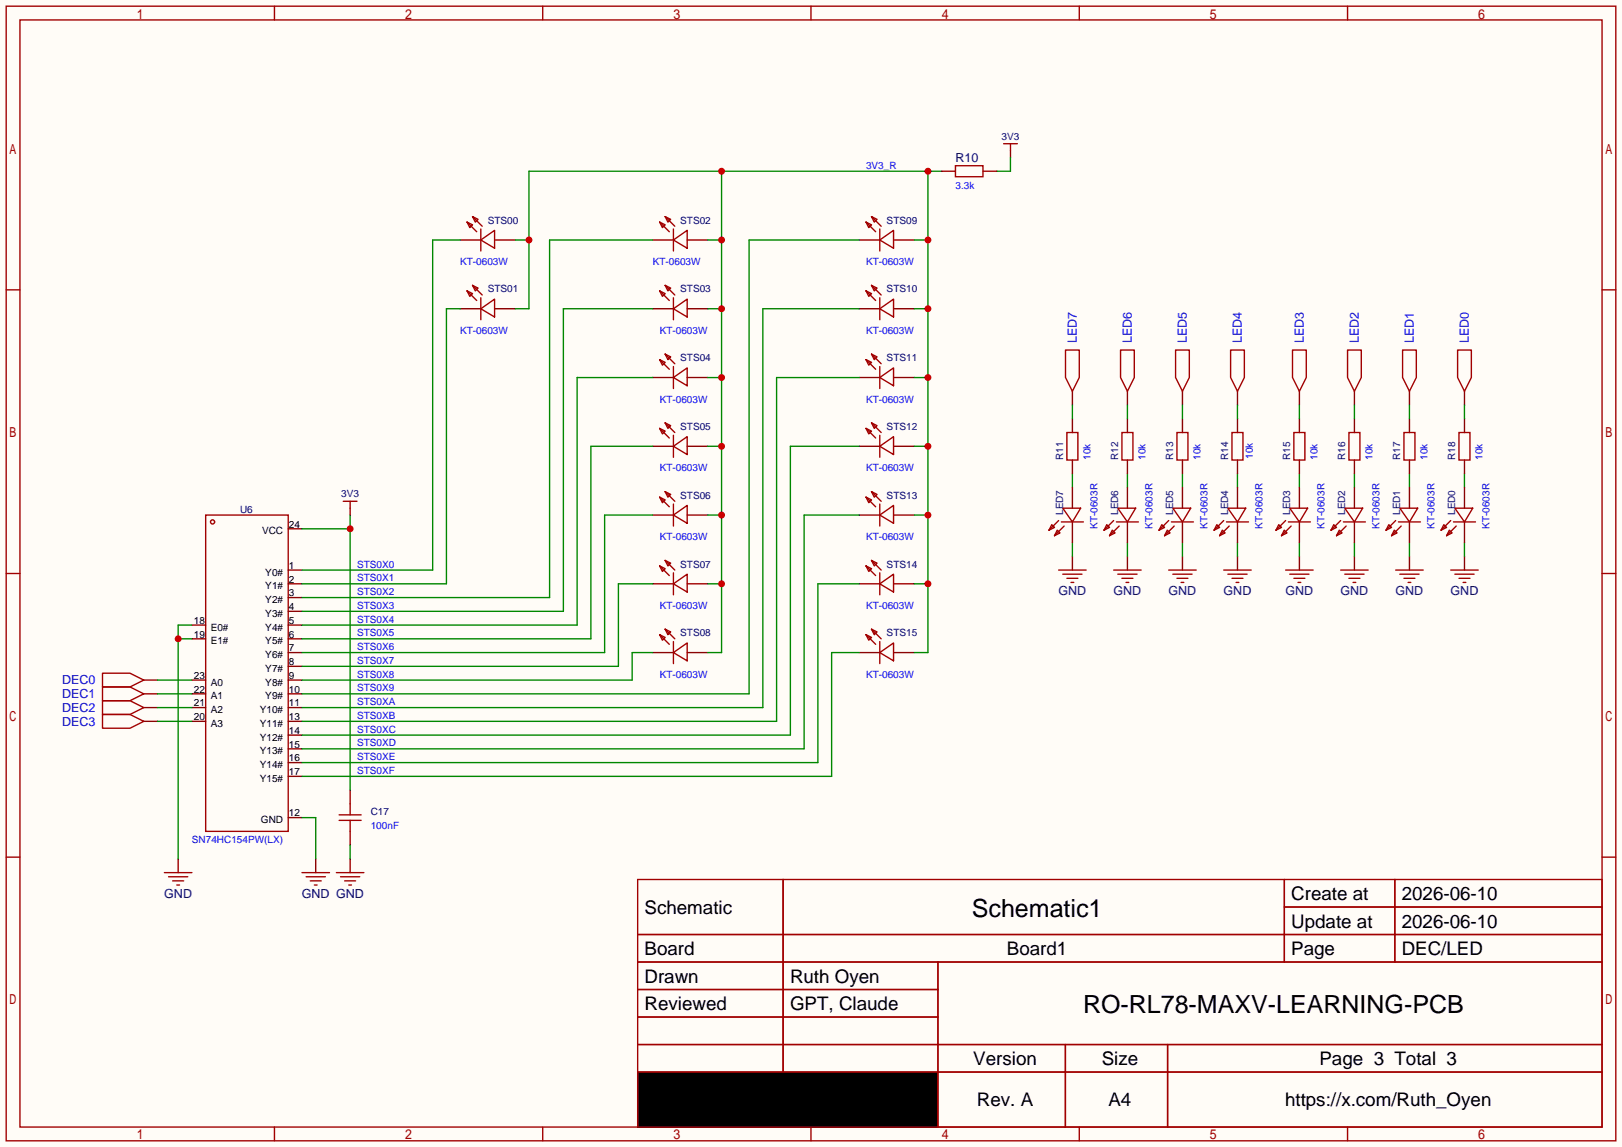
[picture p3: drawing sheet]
<svg xmlns="http://www.w3.org/2000/svg" width="299mm" height="212mm" viewBox="0 0 299 212" stroke-linecap="round" stroke-linejoin="round" font-family="sans-serif">
<path d="M0 0h299.5v211.8h-299.5z" fill="#fffcf7"/>
<g fill="none" stroke="#a10000" stroke-width=".25">
<path d="M1.1 1.1h297.2v209.6h-297.2zM3.7 3.7h292.1v204.5h-292.1zM50.7 1.1v2.6M100.2 1.1v2.6M149.7 1.1v2.6M199.3 1.1v2.6M248.8 1.1v2.6M1.1 53.5h2.6M86.2 41l1 .5-.5 .5zM86.2 53.7l1 .5-.5 .5zM86.2 41l1.8 1.8M86.2 53.7l1.8 1.8"/>
<path d="M87.2 40l1.1 .5-.5 .5zM87.2 52.7l1.1 .5-.5 .5zM87.2 40l1.8 1.8M87.2 52.7l1.8 1.8M88.8 44.3l2.5-1.8v3.3zM88.8 57l2.5-1.8v3.3zM88.8 42.3v4.1M88.8 55v4.1M121.8 41l1 .5-.5 .5zM121.8 53.7l1 .5-.5 .5zM121.8 41l1.8 1.8M121.8 53.7l1.8 1.8"/>
<path d="M122.8 40l1 .5-.5 .5zM122.8 52.7l1 .5-.5 .5zM122.8 40l1.8 1.8M122.8 52.7l1.8 1.8M124.3 44.3l2.6-1.8v3.3zM124.3 57l2.6-1.8v3.3zM124.3 42.3v4.1M124.3 55v4.1M159.9 41l1 .5-.5 .5zM159.9 53.7l1 .5-.5 .5zM159.9 41l1.8 1.8M159.9 53.7l1.8 1.8"/>
<path d="M160.9 40l1 .5-.5 .5zM160.9 52.7l1 .5-.5 .5zM160.9 40l1.8 1.8M160.9 52.7l1.8 1.8M162.4 44.3l2.6-1.8v3.3zM162.4 57l2.6-1.8v3.3zM162.4 42.3v4.1M162.4 55v4.1M295.8 53.5h2.5M121.8 66.4l1 .5-.5 .5zM121.8 79.1l1 .5-.5 .5zM121.8 66.4l1.8 1.8"/>
<path d="M121.8 79.1l1.8 1.8M122.8 65.4l1 .5-.5 .5zM122.8 78.1l1 .5-.5 .5zM122.8 65.4l1.8 1.8M122.8 78.1l1.8 1.8M124.3 69.7l2.6-1.8v3.3zM124.3 67.7v4.1M159.9 66.4l1 .5-.5 .5zM159.9 79.1l1 .5-.5 .5zM159.9 66.4l1.8 1.8M159.9 79.1l1.8 1.8M160.9 65.4l1 .5-.5 .5z"/>
<path d="M160.9 78.1l1 .5-.5 .5zM160.9 65.4l1.8 1.8M160.9 78.1l1.8 1.8M162.4 69.7l2.6-1.8v3.3zM162.4 67.7v4.1M38 95.1h15.2v58.4h-15.2zM121.8 91.8l1 .5-.5 .5zM121.8 91.8l1.8 1.8M122.8 90.8l1 .5-.5 .5zM122.8 90.8l1.8 1.8M124.3 82.4l2.6-1.8v3.3zM124.3 95.1l2.6-1.8v3.3z"/>
<path d="M124.3 80.4v4.1M124.3 93.1v4.1M159.9 91.8l1 .5-.5 .5zM159.9 91.8l1.8 1.8M160.9 90.8l1 .5-.5 .5zM160.9 90.8l1.8 1.8M162.4 82.4l2.6-1.8v3.3zM162.4 95.1l2.6-1.8v3.3zM162.4 80.4v4.1M162.4 93.1v4.1M1.1 105.9h2.6M121.8 104.5l1 .5-.5 .5z"/>
<path d="M121.8 117.2l1 .5-.5 .5zM121.8 104.5l1.8 1.8M121.8 117.2l1.8 1.8M122.8 103.5l1 .5-.5 .5zM122.8 116.2l1 .5-.5 .5zM122.8 103.5l1.8 1.8M122.8 116.2l1.8 1.8M124.3 107.8l2.6-1.8v3.3zM124.3 105.8v4.1M124.3 118.5v4.1M159.9 104.5l1 .5-.5 .5zM159.9 117.2l1 .5-.5 .5z"/>
<path d="M159.9 104.5l1.8 1.8M159.9 117.2l1.8 1.8M160.9 103.5l1 .5-.5 .5zM160.9 116.2l1 .5-.5 .5zM160.9 103.5l1.8 1.8M160.9 116.2l1.8 1.8M162.4 107.8l2.6-1.8v3.3zM162.4 105.8v4.1M162.4 118.5v4.1M295.8 105.9h2.5M18.9 124.3h5.1l2.5 1.3-2.5 1.3h-5.1zM18.9 126.9h5.1l2.5 1.2-2.5 1.3h-5.1z"/>
<path d="M18.9 129.4h5.1l2.5 1.3-2.5 1.3h-5.1zM18.9 132h5.1l2.5 1.2-2.5 1.3h-5.1zM124.3 120.5l2.6-1.8v3.3zM162.4 120.5l2.6-1.8v3.3zM1.1 158.3h2.6M295.8 158.3h2.5M117.7 162.4h178.1v45.8h-178.1zM117.7 172.6h178.1M117.7 177.7h178.1M144.6 162.4v35.6M173.2 177.7v30.5M237.1 162.4v15.3"/>
<path d="M237.1 167.5h58.7M257.5 162.4v15.3M117.7 182.8h55.5M117.7 192.9h178.1M117.7 187.8h55.5M117.7 198h178.1M196.7 192.9v15.3M215.6 192.9v15.3M50.7 208.2v2.5M100.2 208.2v2.5M149.7 208.2v2.5M199.3 208.2v2.5"/>
<path d="M248.8 208.2v2.5"/>
<circle cx="39.2" cy="96.4" r=".38"/>
</g>
<path d="M117.7 198h55.5v10.2h-55.5z" fill="#000"/>
<g fill="none" stroke="#870000" stroke-width=".25">
<path d="M85 44.3h3.8M85 57h3.8M91.3 44.3h3.8M91.3 57h3.8M120.5 44.3h3.8M120.5 57h3.8M126.9 44.3h3.8M126.9 57h3.8M158.6 44.3h3.8M158.6 57h3.8M165 44.3h3.8M165 57h3.8"/>
<path d="M120.5 69.7h3.8M126.9 69.7h3.8M158.6 69.7h3.8M165 69.7h3.8M53.2 97.7h2.6M120.5 82.4h3.8M120.5 95.1h3.8M126.9 82.4h3.8M126.9 95.1h3.8M158.6 82.4h3.8M158.6 95.1h3.8M165 82.4h3.8"/>
<path d="M165 95.1h3.8M35.4 115.4h2.6M35.4 118h2.6M53.2 107.8h2.6M53.2 115.4h2.6M53.2 118h2.6M53.2 112.9h2.6M53.2 110.4h2.6M53.2 105.3h2.6M120.5 107.8h3.8M126.9 107.8h3.8M158.6 107.8h3.8"/>
<path d="M165 107.8h3.8M26.5 125.6h2.6M26.5 128.1h2.6M26.5 130.7h2.6M26.5 133.2h2.6M35.4 125.6h2.6M35.4 128.1h2.6M35.4 130.7h2.6M35.4 133.2h2.6M53.2 120.5h2.6M53.2 125.6h2.6M53.2 128.1h2.6"/>
<path d="M53.2 130.7h2.6M53.2 133.2h2.6M53.2 138.3h2.6M53.2 135.8h2.6M53.2 123.1h2.6M120.5 120.5h3.8M126.9 120.5h3.8M158.6 120.5h3.8M165 120.5h3.8M53.2 151h2.6M53.2 143.4h2.6M53.2 140.8h2.6"/>
</g>
<g fill="none" stroke="#008700" stroke-width=".25">
<path d="M133.2 31.6v88.9h-2.5M171.3 31.6v88.9h-2.5M173.9 31.6h-76.2v25.4h-2.6M85 44.3h-5.1v61h-24.1M85 57h-2.6v50.8h-26.6M95.1 44.3h2.6M130.7 44.3h2.5M130.7 57h2.5M168.8 44.3h2.5M168.8 57h2.5M130.7 69.7h2.5M168.8 69.7h2.5"/>
<path d="M130.7 82.4h2.5M130.7 95.1h2.5M168.8 82.4h2.5M168.8 95.1h2.5M130.7 107.8h2.5M168.8 107.8h2.5M29.1 125.6h6.3M29.1 128.1h6.3M29.1 130.7h6.3M29.1 133.2h6.3"/>
</g>
<g fill="#c00">
<circle cx="97.7" cy="44.3" r=".63"/>
<circle cx="133.2" cy="31.6" r=".63"/>
<circle cx="133.2" cy="44.3" r=".63"/>
<circle cx="133.2" cy="57" r=".63"/>
<circle cx="133.2" cy="69.7" r=".63"/>
<circle cx="133.2" cy="82.4" r=".63"/>
<circle cx="133.2" cy="95.1" r=".63"/>
<circle cx="133.2" cy="107.8" r=".63"/>
<circle cx="171.3" cy="31.6" r=".63"/>
<circle cx="171.3" cy="44.3" r=".63"/>
<circle cx="171.3" cy="57" r=".63"/>
<circle cx="171.3" cy="69.7" r=".63"/>
<circle cx="171.3" cy="82.4" r=".63"/>
<circle cx="171.3" cy="95.1" r=".63"/>
<circle cx="171.3" cy="107.8" r=".63"/>
</g>
<g fill="none" stroke="#008700" stroke-width=".25">
<path d="M120.5 44.3h-19v66.1h-45.7M120.5 57h-16.5v55.9h-48.2M158.6 44.3h-20.3v83.8h-82.5M158.6 57h-17.8v73.7h-85M120.5 69.7h-13.9v45.7h-50.8M158.6 69.7h-15.2v63.5h-87.6M120.5 82.4h-11.4v35.6h-53.3M120.5 95.1h-8.9v25.4h-55.8M158.6 82.4h-12.7v53.4h-90.1M158.6 95.1h-10.1v43.2h-92.7M32.9 118h2.5M35.4 115.4h-2.5v43.2"/>
<path d="M120.5 107.8h-6.3v15.3h-58.4M158.6 107.8h-7.6v33h-95.2M120.5 120.5h-3.8v5.1h-60.9M158.6 120.5h-5.1v22.9h-97.7M55.8 151h2.5v7.6"/>
</g>
<path d="M32.9 158.6v2.6M58.3 158.6v2.6" fill="none" stroke="#870000" stroke-width=".25"/>
<path d="M30.4 161.2h5M31.1 161.9h3.6M31.9 162.7h2M32.6 163.4h.5M55.8 161.2h5M56.5 161.9h3.6M57.3 162.7h2M58 163.4h.5" fill="none" stroke="#a10000" stroke-width=".25"/>
<circle cx="32.9" cy="118" r=".63" fill="#c00"/>
<path d="M62.6 151.5h4.1M62.6 150.5h4.1M64.6 148.5v2M64.6 151.5v2" fill="none" stroke="#a10000" stroke-width=".25"/>
<path d="M64.6 145.9v2.6M64.6 153.5v2.6" fill="none" stroke="#870000" stroke-width=".25"/>
<path d="M55.8 97.7h8.8M64.6 95.1v50.8" fill="none" stroke="#008700" stroke-width=".25"/>
<circle cx="64.6" cy="97.7" r=".63" fill="#c00"/>
<g fill="none" stroke="#870000" stroke-width=".25">
<path d="M173.9 31.6h2.5M181.5 31.6h2.5M186.6 27.8v1.3M198 72.3v2.5M198 77.3v2.6M208.2 72.3v2.5M208.2 77.3v2.6M218.3 72.3v2.5M218.3 77.3v2.6M228.5 72.3v2.5M228.5 77.3v2.6M239.9 72.3v2.5"/>
<path d="M239.9 77.3v2.6M250.1 72.3v2.5M250.1 77.3v2.6M260.2 72.3v2.5M260.2 77.3v2.6M270.4 72.3v2.5M270.4 77.3v2.6M64.6 93.9v1.2M198 85v2.5M198 90v3.9M198 96.4v3.8M208.2 85v2.5"/>
<path d="M208.2 90v3.9M208.2 96.4v3.8M218.3 85v2.5M218.3 90v3.9M218.3 96.4v3.8M228.5 85v2.5M228.5 90v3.9M228.5 96.4v3.8M239.9 85v2.5M239.9 90v3.9M239.9 96.4v3.8M250.1 85v2.5"/>
<path d="M250.1 90v3.9M250.1 96.4v3.8M260.2 85v2.5M260.2 90v3.9M260.2 96.4v3.8M270.4 85v2.5M270.4 90v3.9M270.4 96.4v3.8M198 102.7v2.6M208.2 102.7v2.6M218.3 102.7v2.6M228.5 102.7v2.6"/>
<path d="M239.9 102.7v2.6M250.1 102.7v2.6M260.2 102.7v2.6M270.4 102.7v2.6M64.6 158.6v2.6"/>
</g>
<g fill="none" stroke="#a10000" stroke-width=".25">
<path d="M176.4 30.6h5.1v2h-5.1zM185.3 26.5h2.5M186.6 26.5v1.3M196.7 64.6h2.6v5.1l-1.3 2.6-1.3-2.6zM197 79.9h2v5.1h-2zM206.9 64.6h2.5v5.1l-1.2 2.6-1.3-2.6zM207.1 79.9h2.1v5.1h-2.1zM217 64.6h2.6v5.1l-1.3 2.6-1.3-2.6zM217.3 79.9h2v5.1h-2zM227.2 64.6h2.5v5.1l-1.2 2.6-1.3-2.6zM227.5 79.9h2v5.1h-2zM238.6 64.6h2.6v5.1l-1.3 2.6-1.3-2.6z"/>
<path d="M238.9 79.9h2v5.1h-2zM248.8 64.6h2.5v5.1l-1.2 2.6-1.3-2.6zM249 79.9h2.1v5.1h-2.1zM259 64.6h2.5v5.1l-1.3 2.6-1.2-2.6zM259.2 79.9h2v5.1h-2zM269.1 64.6h2.6v5.1l-1.3 2.6-1.3-2.6zM269.4 79.9h2v5.1h-2zM63.4 92.6h2.5M64.6 92.6v1.3M194.2 96.9l.5 .5-1 .5zM195.2 97.9l.5 .5-1 .5zM195.5 96.1l-1.8 1.8"/>
<path d="M196 96.4h4M196.2 93.9h3.3l-1.5 2.5zM196.5 97.2l-1.8 1.7M204.3 96.9l.6 .5-1.1 .5zM205.4 97.9l.5 .5-1 .5zM205.6 96.1l-1.8 1.8M206.1 96.4h4.1M206.4 93.9h3.3l-1.5 2.5zM206.6 97.2l-1.7 1.7M214.5 96.9l.5 .5-1 .5zM215.5 97.9l.5 .5-1 .5zM215.8 96.1l-1.8 1.8"/>
<path d="M216.3 96.4h4M216.5 93.9h3.3l-1.5 2.5zM216.8 97.2l-1.8 1.7M224.7 96.9l.5 .5-1 .5zM225.7 97.9l.5 .5-1 .5zM225.9 96.1l-1.7 1.8M226.4 96.4h4.1M226.7 93.9h3.3l-1.5 2.5zM226.9 97.2l-1.7 1.7M236.1 96.9l.5 .5-1 .5zM237.1 97.9l.5 .5-1 .5zM237.4 96.1l-1.8 1.8"/>
<path d="M237.9 96.4h4M238.1 93.9h3.3l-1.5 2.5zM238.4 97.2l-1.8 1.7M246.3 96.9l.5 .5-1.1 .5zM247.3 97.9l.5 .5-1 .5zM247.5 96.1l-1.8 1.8M248 96.4h4.1M248.3 93.9h3.3l-1.5 2.5zM248.5 97.2l-1.7 1.7M256.4 96.9l.5 .5-1 .5zM257.4 97.9l.5 .5-1 .5zM257.7 96.1l-1.8 1.8"/>
<path d="M258.2 96.4h4.1M258.4 93.9h3.3l-1.5 2.5zM258.7 97.2l-1.8 1.7M266.6 96.9l.5 .5-1 .5zM267.6 97.9l.5 .5-1 .5zM267.8 96.1l-1.7 1.8M268.4 96.4h4M268.6 93.9h3.3l-1.5 2.5zM268.9 97.2l-1.8 1.7M195.5 105.3h5M196.2 106h3.6M197 106.8h2"/>
<path d="M197.7 107.6h.5M205.6 105.3h5.1M206.4 106h3.5M207.1 106.8h2.1M207.9 107.6h.5M215.8 105.3h5.1M216.5 106h3.6M217.3 106.8h2M218.1 107.6h.5M225.9 105.3h5.1M226.7 106h3.6M227.5 106.8h2"/>
<path d="M228.2 107.6h.5M237.4 105.3h5M238.1 106h3.6M238.9 106.8h2M239.6 107.6h.6M247.5 105.3h5.1M248.3 106h3.5M249 106.8h2.1M249.8 107.6h.5M257.7 105.3h5.1M258.4 106h3.6M259.2 106.8h2"/>
<path d="M260 107.6h.5M267.8 105.3h5.1M268.6 106h3.6M269.4 106.8h2M270.1 107.6h.5M62.1 161.2h5.1M62.9 161.9h3.5M63.6 162.7h2.1M64.4 163.4h.5"/>
</g>
<g fill="none" stroke="#008700" stroke-width=".25">
<path d="M186.6 29.1v2.5h-2.6M198 74.8v2.5M208.2 74.8v2.5M218.3 74.8v2.5M228.5 74.8v2.5M239.9 74.8v2.5M250.1 74.8v2.5M260.2 74.8v2.5M270.4 74.8v2.5M198 87.5v2.5M208.2 87.5v2.5M218.3 87.5v2.5"/>
<path d="M228.5 87.5v2.5M239.9 87.5v2.5M250.1 87.5v2.5M260.2 87.5v2.5M270.4 87.5v2.5M198 100.2v2.5M208.2 100.2v2.5M218.3 100.2v2.5M228.5 100.2v2.5M239.9 100.2v2.5M250.1 100.2v2.5M260.2 100.2v2.5"/>
<path d="M270.4 100.2v2.5M64.6 156.1v2.5"/>
</g>
<g font-size="4.6">
<text x="179.4" y="169.4">Schematic1</text>
<text x="200" y="187.1">RO-RL78-MAXV-LEARNING-PCB</text>
</g>
<g font-size="3.5">
<text x="238.4" y="166.2">Create at</text>
<text x="258.8" y="166.2">2026-06-10</text>
<text x="119" y="168.8">Schematic</text>
<text x="238.4" y="171.3">Update at</text>
<text x="258.8" y="171.3">2026-06-10</text>
<text x="119" y="176.4">Board</text>
<text x="185.9" y="176.4">Board1</text>
<text x="238.4" y="176.4">Page</text>
<text x="258.8" y="176.4">DEC/LED</text>
<text x="119" y="181.5">Drawn</text>
<text x="145.9" y="181.5">Ruth Oyen</text>
<text x="119" y="186.6">Reviewed</text>
<text x="145.9" y="186.6">GPT, Claude</text>
<text x="179.7" y="196.7">Version</text>
<text x="203.4" y="196.7">Size</text>
<text x="243.6" y="196.7">Page 3 Total 3</text>
<text x="180.4" y="204.3">Rev. A</text>
<text x="204.7" y="204.3">A4</text>
<text x="237.3" y="204.3">https://x.com/Ruth_Oyen</text>
</g>
<g font-size="2.3" fill="#000080">
<text x="176.4" y="29.9">R10</text>
<text x="195.4" y="109.9">GND</text>
<text x="205.6" y="109.9">GND</text>
<text x="215.7" y="109.9">GND</text>
<text x="225.9" y="109.9">GND</text>
<text x="237.3" y="109.9">GND</text>
<text x="247.5" y="109.9">GND</text>
<text x="257.7" y="109.9">GND</text>
<text x="267.8" y="109.9">GND</text>
<text x="30.3" y="165.8">GND</text>
<text x="55.7" y="165.8">GND GND</text>
</g>
<g font-size="2.3" fill="#00f">
<text x="198.8" y="63.4" transform="rotate(-90 198.8 63.4)">LED7</text>
<text x="209" y="63.4" transform="rotate(-90 209 63.4)">LED6</text>
<text x="219.1" y="63.4" transform="rotate(-90 219.1 63.4)">LED5</text>
<text x="229.3" y="63.4" transform="rotate(-90 229.3 63.4)">LED4</text>
<text x="240.7" y="63.4" transform="rotate(-90 240.7 63.4)">LED3</text>
<text x="250.9" y="63.4" transform="rotate(-90 250.9 63.4)">LED2</text>
<text x="261" y="63.4" transform="rotate(-90 261 63.4)">LED1</text>
<text x="271.2" y="63.4" transform="rotate(-90 271.2 63.4)">LED0</text>
<text x="11.5" y="126.4">DEC0</text>
<text x="11.5" y="129">DEC1</text>
<text x="11.5" y="131.5">DEC2</text>
<text x="11.5" y="134">DEC3</text>
</g>
<g font-size="1.8" fill="#000080">
<text x="184.9" y="25.8">3V3</text>
<text x="90" y="41.3">STS00</text>
<text x="125.6" y="41.3">STS02</text>
<text x="163.7" y="41.3">STS09</text>
<text x="90" y="54">STS01</text>
<text x="125.6" y="54">STS03</text>
<text x="163.7" y="54">STS10</text>
<text x="125.6" y="66.7">STS04</text>
<text x="163.7" y="66.7">STS11</text>
<text x="125.6" y="79.4">STS05</text>
<text x="163.7" y="79.4">STS12</text>
<text x="196.3" y="85" transform="rotate(-90 196.3 85)">R11</text>
<text x="206.4" y="85" transform="rotate(-90 206.4 85)">R12</text>
<text x="216.6" y="85" transform="rotate(-90 216.6 85)">R13</text>
<text x="226.7" y="85" transform="rotate(-90 226.7 85)">R14</text>
<text x="238.2" y="85" transform="rotate(-90 238.2 85)">R15</text>
<text x="248.3" y="85" transform="rotate(-90 248.3 85)">R16</text>
<text x="258.5" y="85" transform="rotate(-90 258.5 85)">R17</text>
<text x="268.7" y="85" transform="rotate(-90 268.7 85)">R18</text>
<text x="44.3" y="94.7">U6</text>
<text x="63" y="91.9">3V3</text>
<text x="125.6" y="92.1">STS06</text>
<text x="163.7" y="92.1">STS13</text>
<text x="196.3" y="95.1" transform="rotate(-90 196.3 95.1)">LED7</text>
<text x="206.4" y="95.1" transform="rotate(-90 206.4 95.1)">LED6</text>
<text x="216.6" y="95.1" transform="rotate(-90 216.6 95.1)">LED5</text>
<text x="226.7" y="95.1" transform="rotate(-90 226.7 95.1)">LED4</text>
<text x="238.2" y="95.1" transform="rotate(-90 238.2 95.1)">LED3</text>
<text x="248.3" y="95.1" transform="rotate(-90 248.3 95.1)">LED2</text>
<text x="258.5" y="95.1" transform="rotate(-90 258.5 95.1)">LED1</text>
<text x="268.7" y="95.1" transform="rotate(-90 268.7 95.1)">LED0</text>
<text x="125.6" y="104.8">STS07</text>
<text x="163.7" y="104.8">STS14</text>
<text x="125.6" y="117.5">STS08</text>
<text x="163.7" y="117.5">STS15</text>
<text x="68.5" y="150.5">C17</text>
</g>
<g font-size="1.8" fill="#00f">
<text x="159.9" y="31.2">3V3_R</text>
<text x="176.4" y="35">3.3k</text>
<text x="85" y="48.9">KT-0603W</text>
<text x="120.5" y="48.9">KT-0603W</text>
<text x="159.9" y="48.9">KT-0603W</text>
<text x="85" y="61.6">KT-0603W</text>
<text x="121.8" y="61.6">KT-0603W</text>
<text x="159.9" y="61.6">KT-0603W</text>
<text x="121.8" y="74.3">KT-0603W</text>
<text x="159.9" y="74.3">KT-0603W</text>
<text x="121.8" y="87">KT-0603W</text>
<text x="159.9" y="87">KT-0603W</text>
<text x="201.3" y="85" transform="rotate(-90 201.3 85)">10k</text>
<text x="211.5" y="85" transform="rotate(-90 211.5 85)">10k</text>
<text x="221.7" y="85" transform="rotate(-90 221.7 85)">10k</text>
<text x="231.3" y="84.7" transform="rotate(-90 231.3 84.7)">10k</text>
<text x="243.3" y="85" transform="rotate(-90 243.3 85)">10k</text>
<text x="253.4" y="85" transform="rotate(-90 253.4 85)">10k</text>
<text x="263.6" y="85" transform="rotate(-90 263.6 85)">10k</text>
<text x="273.7" y="85" transform="rotate(-90 273.7 85)">10k</text>
<text x="121.8" y="99.7">KT-0603W</text>
<text x="159.9" y="99.7">KT-0603W</text>
<text x="202.6" y="97.7" transform="rotate(-90 202.6 97.7)">KT-0603R</text>
<text x="212.8" y="97.7" transform="rotate(-90 212.8 97.7)">KT-0603R</text>
<text x="222.9" y="97.7" transform="rotate(-90 222.9 97.7)">KT-0603R</text>
<text x="233.1" y="97.7" transform="rotate(-90 233.1 97.7)">KT-0603R</text>
<text x="244.5" y="97.7" transform="rotate(-90 244.5 97.7)">KT-0603R</text>
<text x="254.7" y="97.7" transform="rotate(-90 254.7 97.7)">KT-0603R</text>
<text x="264.8" y="97.7" transform="rotate(-90 264.8 97.7)">KT-0603R</text>
<text x="275" y="97.7" transform="rotate(-90 275 97.7)">KT-0603R</text>
<text x="65.9" y="104.8">STS0X0</text>
<text x="65.9" y="107.4">STS0X1</text>
<text x="65.9" y="109.9">STS0X2</text>
<text x="65.9" y="112.4">STS0X3</text>
<text x="121.8" y="112.4">KT-0603W</text>
<text x="159.9" y="112.4">KT-0603W</text>
<text x="65.9" y="115">STS0X4</text>
<text x="65.9" y="117.5">STS0X5</text>
<text x="65.9" y="120.1">STS0X6</text>
<text x="65.9" y="122.6">STS0X7</text>
<text x="65.9" y="125.1">STS0X8</text>
<text x="121.8" y="125.1">KT-0603W</text>
<text x="159.9" y="125.1">KT-0603W</text>
<text x="65.9" y="127.7">STS0X9</text>
<text x="65.9" y="130.2">STS0XA</text>
<text x="65.9" y="132.8">STS0XB</text>
<text x="65.9" y="135.3">STS0XC</text>
<text x="65.9" y="137.8">STS0XD</text>
<text x="65.9" y="140.4">STS0XE</text>
<text x="65.9" y="142.9">STS0XF</text>
<text x="35.4" y="155.6">SN74HC154PW(LX)</text>
<text x="68.5" y="153.1">100nF</text>
</g>
<g font-size="1.8">
<text x="48.4" y="98.7">VCC</text>
<text x="53.3" y="97.4">24</text>
<text x="49" y="106.3">Y0#</text>
<text x="53.3" y="107.6">2</text>
<text x="53.3" y="105.1">1</text>
<text x="49" y="113.9">Y3#</text>
<text x="49" y="111.4">Y2#</text>
<text x="49" y="108.9">Y1#</text>
<text x="53.3" y="112.7">4</text>
<text x="53.3" y="110.1">3</text>
<text x="35.8" y="115.2">18</text>
<text x="35.8" y="117.8">19</text>
<text x="38.9" y="116.5">E0#</text>
<text x="38.9" y="119">E1#</text>
<text x="49" y="119">Y5#</text>
<text x="49" y="116.5">Y4#</text>
<text x="53.3" y="117.8">6</text>
<text x="53.3" y="115.2">5</text>
<text x="35.8" y="125.4">23</text>
<text x="49" y="124.1">Y7#</text>
<text x="49" y="121.6">Y6#</text>
<text x="53.3" y="125.4">9</text>
<text x="53.3" y="122.8">8</text>
<text x="53.3" y="120.3">7</text>
<text x="35.8" y="127.9">22</text>
<text x="35.8" y="130.5">21</text>
<text x="38.9" y="126.6">A0</text>
<text x="38.9" y="129.2">A1</text>
<text x="38.9" y="131.7">A2</text>
<text x="48" y="131.7">Y10#</text>
<text x="49" y="129.2">Y9#</text>
<text x="49" y="126.6">Y8#</text>
<text x="53.3" y="130.5">11</text>
<text x="53.3" y="127.9">10</text>
<text x="35.8" y="133">20</text>
<text x="38.9" y="134.3">A3</text>
<text x="48" y="136.8">Y12#</text>
<text x="48" y="134.3">Y11#</text>
<text x="53.3" y="135.5">14</text>
<text x="53.3" y="133">13</text>
<text x="48" y="141.9">Y14#</text>
<text x="48" y="139.3">Y13#</text>
<text x="53.3" y="143.2">17</text>
<text x="53.3" y="140.6">16</text>
<text x="53.3" y="138.1">15</text>
<text x="48" y="144.4">Y15#</text>
<text x="48.2" y="152">GND</text>
<text x="53.3" y="150.8">12</text>
</g>
</svg>
